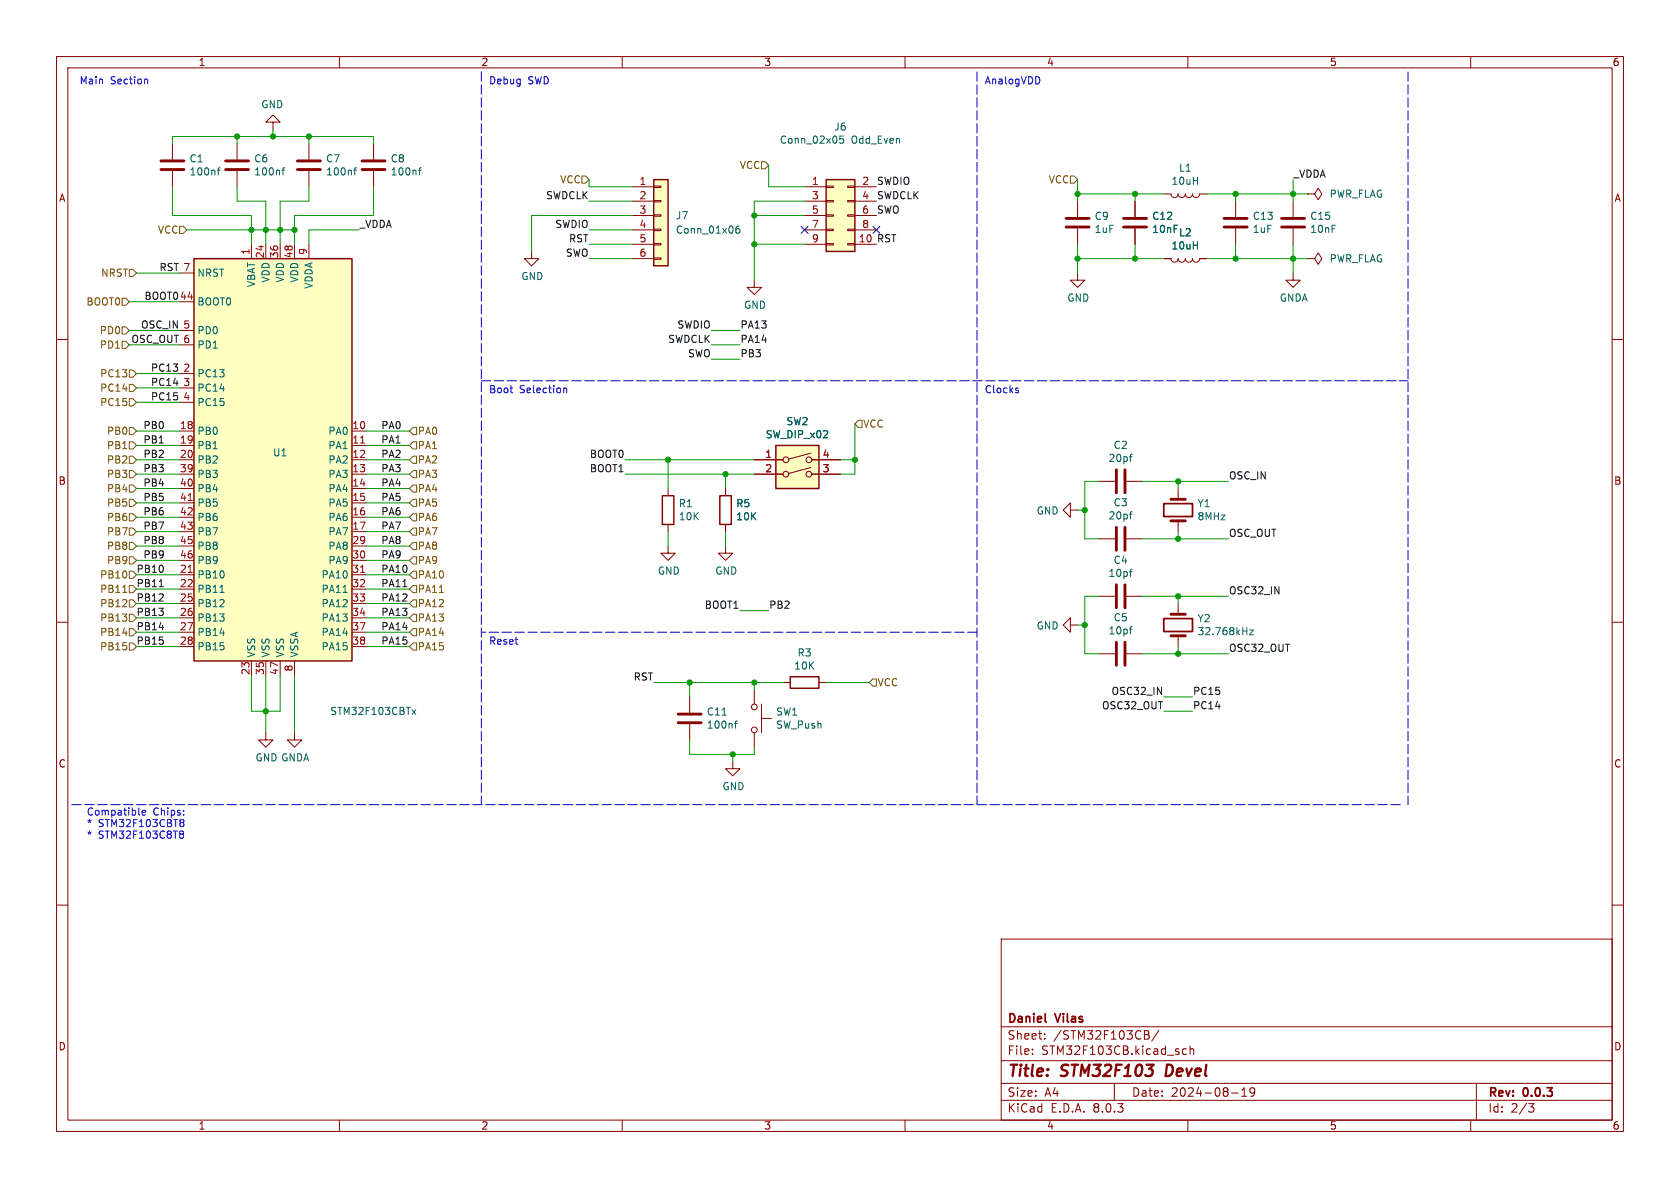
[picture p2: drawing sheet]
<svg xmlns="http://www.w3.org/2000/svg" width="297mm" height="210mm" viewBox="0 0 297 210" stroke-linecap="round" stroke-linejoin="round" font-family="sans-serif">
<g fill="none" stroke="#840000" stroke-width=".18">
<path d="M10 10h277v190h-277zM12 12h273v186h-273zM60 10v2M110 10v2M160 10v2M210 10v2M260 10v2M66 25.4v2.8M66 30.2v2.8M205.7 34.3h1.3a.64 .64 0 0 0 .6 .6 .64 .64 0 0 0 .7-.6 .64 .64 0 0 0 .6 .6 .64 .64 0 0 0 .6-.6 .64 .64 0 0 0 .7 .6 .64 .64 0 0 0 .6-.6 .64 .64 0 0 0 .7 .6 .64 .64 0 0 0 .6-.6h1.3M10 60h2M190.5 48.3v1.2h1.3l-1.3 1.3-1.3-1.3h1.3"/>
<path d="M285 60h2M10 110h2M285 110h2M133.3 121.9v2.6M133.3 129.5v2.6M134.6 127h1.8M134.6 124.5v5M138.4 120.7h1.3M144.8 120.7h1.2M10 160h2M285 160h2M177 166h108v32h-108z"/>
<path d="M60 198v2M110 198v2M160 198v2M177 194.5h108M177 191.5h108M177 187.5h108M177 181.5h108M182.5 186.3v.1M182.5 185.5v.1M184.7 183.6v.1M184.7 182.8v.1M197 191.5v3"/>
<path d="M202.3 182.2h.5l.2 .1 .1 .3-.3 .3M202.3 182.9h.5M202.8 182.9a.4 .4 0 0 1 .4 .4 .4 .4 0 0 1-.3 .4h-.6M204.9 182.1l-1.3 2M209.7 185.5l-.4-.1-.3 .3v.4l.2 .2h.5M210 198v2M210.4 185.5l.2-.1 .4 .1v.9M210.4 184.9v1.5M217.7 193.2h1.2M219.5 193.8h.9M219.5 192.7l.5-.4v1.5M221.8 192.9l-.3 .3h-.3l-.2-.3 .1-.5 .4-.1 .2 .1a.99 .99 0 0 1-.3 1.4h-.3"/>
<path d="M260 198v2M261 191.5v6.5M270.2 195.1h1l-.5 .6 .4 .1 .1 .5-.3 .3h-.4"/>
<circle cx="133.4" cy="125" r=".51"/>
<circle cx="133.4" cy="129" r=".51"/>
</g>
<path d="M206.3 188.2l-.2 2h.4" fill="none" stroke="#840000" stroke-width=".4"/>
<path d="M184.8 180.6l.2 .1" fill="none" stroke="#840000" stroke-width=".3"/>
<path d="M64 30h4.1M64 28.4h4.1" fill="none" stroke="#840000" stroke-width=".51"/>
<path d="M74 30.1h.5M74.5 29.7l-.3 .1v1.1" fill="none" stroke="#006464" stroke-width=".18"/>
<path d="M139.7 119.6h5.1v2.1h-5.1z" fill="none" stroke="#840000" stroke-width=".25"/>
<path d="M146 31.8h5.1v12.7h-5.1z" fill="#ffffc2"/>
<g fill="none" stroke="#840000" stroke-width=".18">
<path d="M142.2 33h3.8M142.2 35.6h3.8M142.2 38.1h3.8M146 38h1.3v.2h-1.3zM146 35.4h1.3v.3h-1.3zM146 32.9h1.3v.2h-1.3zM149.9 38h1.2v.2h-1.2zM149.9 35.4h1.2v.3h-1.2zM149.9 32.9h1.2v.2h-1.2zM151.1 33h3.8M151.1 35.6h3.8M151.1 38.1h3.8"/>
<path d="M142.2 43.2h3.8M142.2 40.6h3.8M146 43.1h1.3v.2h-1.3zM146 40.5h1.3v.3h-1.3zM149.9 43.1h1.2v.2h-1.2zM149.9 40.5h1.2v.3h-1.2zM151.1 43.2h3.8M151.1 40.6h3.8M208.3 106.7v1.9M208.3 112.4v1.9"/>
</g>
<path d="M146 31.8h5.1v12.7h-5.1z" fill="none" stroke="#840000" stroke-width=".25"/>
<path d="M149.1 24h-.6l-.1 .7 .2-.2 .4 .1 .2 .2-.1 .4-.2 .1-.5-.1M220.9 111.4h.7l-.7 .8h.7" fill="none" stroke="#006464" stroke-width=".18"/>
<path d="M205.7 109.3h5.1v2.3h-5.1z" fill="none" stroke="#840000" stroke-width=".3"/>
<path d="M207 108.6h2.5M207 112.4h2.5" fill="none" stroke="#840000" stroke-width=".51"/>
<path d="M34.3 45.7h27.9v71.1h-27.9z" fill="#ffffc2"/>
<path d="M34.3 45.7h27.9v71.1h-27.9z" fill="none" stroke="#840000" stroke-width=".25"/>
<g fill="none" stroke="#840000" stroke-width=".18">
<path d="M41.9 25.4v2.8M41.9 30.2v2.8M48.3 21.6h1.2l-1.2-1.3-1.3 1.3h1.3v1.3M54.6 25.4v2.8M54.6 30.2v2.8M200.7 35.6v2.8M218.4 35.6v2.8M31.7 53.3h2.6M31.7 58.4h2.6M31.7 48.3h2.6M44.4 43.2v2.5M47 43.2v2.5"/>
<path d="M49.5 43.2v2.5M52.1 43.2v2.5M54.6 43.2v2.5M133.3 49.5v1.3h1.3l-1.3 1.3-1.2-1.3h1.2M200.7 40.4v2.8M205.7 45.7h1.3a.64 .64 0 0 0 .6 .7 .64 .64 0 0 0 .7-.7 .64 .64 0 0 0 .6 .7 .64 .64 0 0 0 .6-.7 .64 .64 0 0 0 .7 .7 .64 .64 0 0 0 .6-.7 .64 .64 0 0 0 .7 .7 .64 .64 0 0 0 .6-.7h1.3M218.4 40.4v2.8M31.7 76.2h2.6M31.7 78.7h2.6M31.7 66h2.6M31.7 68.6h2.6M31.7 71.1h2.6"/>
<path d="M31.7 61h2.6M62.2 76.2h2.6M62.2 78.7h2.6M31.7 81.3h2.6M31.7 83.8h2.6M31.7 86.4h2.6M31.7 88.9h2.6M31.7 91.4h2.6M31.7 94h2.6M31.7 96.5h2.6M31.7 99.1h2.6M62.2 81.3h2.6"/>
<path d="M62.2 83.8h2.6M62.2 86.4h2.6M62.2 88.9h2.6M62.2 91.4h2.6M62.2 94h2.6M62.2 96.5h2.6M62.2 99.1h2.6M118.1 96.5v1.3h1.3l-1.3 1.3-1.3-1.3h1.3M128.3 96.5v1.3h1.2l-1.2 1.3-1.3-1.3h1.3M194.3 85.1h2.8M199.1 85.1h2.8M208.3 86.4v1.9"/>
<path d="M208.3 92.1v1.9M31.7 101.6h2.6M31.7 104.1h2.6M31.7 106.7h2.6M31.7 109.2h2.6M31.7 111.8h2.6M31.7 114.3h2.6M44.4 116.8v2.6M47 116.8v2.6M49.5 116.8v2.6M52.1 116.8v2.6M62.2 101.6h2.6"/>
<path d="M62.2 104.1h2.6M62.2 106.7h2.6M62.2 109.2h2.6M62.2 111.8h2.6M62.2 114.3h2.6M189.2 110.5v-1.3l-1.2 1.3 1.2 1.3v-1.3h1.3M47 129.5v1.3h1.3l-1.3 1.3-1.3-1.3h1.3M52.1 129.5v1.3h1.2l-1.2 1.3-1.3-1.3h1.3M121.9 123.2v2.8M121.9 128v2.8M129.5 134.6v1.3h1.3l-1.3 1.3-1.2-1.3h1.2"/>
</g>
<path d="M63.7 78.3h.8M33.3 88.5h.7M33.3 101.2h.7M63.7 101.2h.8" fill="none" stroke="#a90000" stroke-width=".18"/>
<g fill="none" stroke="#006464" stroke-width=".18">
<path d="M49.8 30.1h.5M50.3 29.7l-.3 .1v1.1M62.5 30.1h.5M63 29.7l-.3 .1v1.1M199.7 80.7h.4M200.1 80.3l-.2 .1M38.9 104.7h.7M60.7 104.7h.7M72.8 125.5l.7 .8M73.5 125.5l-.7 .8M127.7 126.4h.7M129.9 127.9h.4"/>
<path d="M130.3 127.5l-.3 .1v1.1"/>
</g>
<g fill="none" stroke="#840000" stroke-width=".51">
<path d="M39.9 30h4M39.9 28.4h4M52.6 30h4M52.6 28.4h4M198.6 38.6h4.1M216.4 38.6h4.1M198.6 40.1h4.1M216.4 40.1h4.1M197.4 83.1v4M198.9 83.1v4M207 88.3h2.5M207 92.1h2.5"/>
<path d="M119.9 127.8h4.1M119.9 126.2h4.1"/>
</g>
<path d="M205.7 89h5.1v2.3h-5.1z" fill="none" stroke="#840000" stroke-width=".3"/>
<path d="M115.6 31.8h2.5v15.2h-2.5z" fill="#ffffc2"/>
<g fill="none" stroke="#840000" stroke-width=".18">
<path d="M30.5 25.4v2.8M30.5 30.2v2.8M111.8 33h3.8M111.8 35.6h3.8M111.8 38.1h3.8M115.6 38h1.2v.2h-1.2zM115.6 35.4h1.2v.3h-1.2zM115.6 32.9h1.2v.2h-1.2zM231.1 34.3h1.3l.6-1 .7 1-.7 1-.6-1M231.1 34.3h.1M94 44.5v1.2h1.2l-1.2 1.3-1.3-1.3h1.3M111.8 40.6h3.8"/>
<path d="M111.8 43.2h3.8M111.8 45.7h3.8M115.6 45.6h1.2v.2h-1.2zM115.6 43.1h1.2v.2h-1.2zM115.6 40.5h1.2v.3h-1.2zM228.6 48.3v1.2h1.3l-1.3 1.3-1.3-1.3h1.3M118.1 86.4v1.2M118.1 92.7v1.3M128.3 86.4v1.2M128.3 92.7v1.3M194.3 95.3h2.8M199.1 95.3h2.8"/>
<path d="M194.3 115.6h2.8M199.1 115.6h2.8"/>
</g>
<path d="M115.6 31.8h2.5v15.2h-2.5zM117.1 87.6h2v5.1h-2zM127.3 87.6h2v5.1h-2z" fill="none" stroke="#840000" stroke-width=".25"/>
<path d="M38.4 30.1h.5M38.9 29.7l-.3 .1v1.1M130.7 39.9l-.4 .1a.86 .86 0 0 0 0 1.2l.4-.1 .1-.4-.2-.3-.4 .1-.1 .2M199.7 90.9h.4M200.1 90.5h-.2M199.7 111.2h.4M200.1 110.8l-.2 .1" fill="none" stroke="#006464" stroke-width=".18"/>
<path d="M28.4 30h4.1M28.4 28.4h4.1M197.4 93.2v4.1M198.9 93.2v4.1M197.4 113.5v4.1M198.9 113.5v4.1" fill="none" stroke="#840000" stroke-width=".51"/>
<path d="M137.2 78.7h7.6v7.7h-7.6z" fill="#ffffc2"/>
<g fill="none" stroke="#840000" stroke-width=".18">
<path d="M190.5 35.6v2.8M200.7 35.6v2.8M228.6 35.6v2.8M190.5 40.4v2.8M200.7 40.4v2.8M205.7 45.7h1.3M212.1 45.7h1.3M228.6 40.4v2.8M231.1 45.7h1.3l.6-1 .7 1-.7 1-.6-1M231.1 45.7h.1M128.3 86.4v1.2M128.3 92.7v1.3"/>
<path d="M133.3 81.3h5.1M133.3 83.8h5.1M143.3 82.7l-3.9 1M143.3 80.1l-3.9 1.1M143.5 81.3h5.1M143.5 83.8h5.1M189.2 90.2v-1.3l-1.2 1.3 1.2 1.2v-1.2h1.3M194.3 105.4h2.8M199.1 105.4h2.8"/>
<circle cx="138.9" cy="83.8" r=".51"/>
<circle cx="138.9" cy="81.3" r=".51"/>
<circle cx="143" cy="83.8" r=".51"/>
<circle cx="143" cy="81.3" r=".51"/>
</g>
<path d="M137.2 78.7h7.6v7.7h-7.6z" fill="none" stroke="#840000" stroke-width=".25"/>
<path d="M188.5 38.6h4M226.6 38.6h4M188.5 40.1h4M226.6 40.1h4M197.4 103.4v4M198.9 103.4v4" fill="none" stroke="#840000" stroke-width=".51"/>
<path d="M199.7 101.1h.4M200.1 100.6l-.2 .1" fill="none" stroke="#006464" stroke-width=".18"/>
<g fill="none" stroke="#725600" stroke-width=".18">
<path d="M102.9 31.1h.6l.6 .7-.6 .6h-.6zM134.6 28.6h.7l.6 .6-.6 .6h-.7zM189.2 31.1h.7l.6 .7-.6 .6h-.7zM21.6 52.7h.6l.7 .6-.7 .7h-.6zM21.6 57.8h.6l.7 .6-.7 .7h-.6zM22.9 47.6h.6l.6 .7-.6 .6h-.6zM31.7 40h.7l.6 .6-.6 .7h-.7zM21.6 60.3h.6l.7 .7-.7 .6h-.6zM22.9 67.9h.6l.6 .7-.6 .6h-.6zM22.9 70.5h.6l.6 .6-.6 .7h-.6zM22.9 65.4h.6l.6 .6-.6 .7h-.6zM22.9 78.1h.6l.6 .6-.6 .7h-.6z"/>
<path d="M22.9 75.6h.6l.6 .6-.6 .6h-.6zM73 78.1h.7v1.3h-.7l-.6-.7zM73 75.6h.7v1.2h-.7l-.6-.6zM151.8 74.3h.6v1.3h-.6l-.7-.7zM22.9 83.2h.6l.6 .6-.6 .7h-.6zM22.9 90.8h.6l.6 .6-.6 .7h-.6zM22.9 85.7h.6l.6 .7-.6 .6h-.6zM22.9 80.6h.6l.6 .7-.6 .6h-.6zM22.9 88.3h.6l.6 .6-.6 .6h-.6zM22.9 93.3h.6l.6 .7-.6 .6h-.6zM22.9 98.4h.6l.6 .7-.6 .6h-.6zM22.9 95.9h.6l.6 .6-.6 .7h-.6z"/>
<path d="M73 80.6h.7v1.3h-.7l-.6-.6zM73 85.7h.7v1.3h-.7l-.6-.6zM73 83.2h.7v1.3h-.7l-.6-.7zM73 98.4h.7v1.3h-.7l-.6-.6zM73 93.3h.7v1.3h-.7l-.6-.6zM73 95.9h.7v1.3h-.7l-.6-.7zM73 90.8h.7v1.3h-.7l-.6-.7zM73 88.3h.7v1.2h-.7l-.6-.6zM21.7 104.7h.7M22.9 106h.6l.6 .7-.6 .6h-.6zM22.9 101h.6l.6 .6-.6 .6h-.6zM22.9 113.7h.6l.6 .6-.6 .6h-.6z"/>
<path d="M22.9 108.6h.6l.6 .6-.6 .7h-.6zM22.9 111.1h.6l.6 .7-.6 .6h-.6zM22.9 103.5h.6l.6 .6-.6 .7h-.6zM73 113.7h.7v1.2h-.7l-.6-.6zM73 103.5h.7v1.3h-.7l-.6-.7zM73 108.6h.7v1.3h-.7l-.6-.7zM73 106h.7v1.3h-.7l-.6-.6zM73 111.1h.7v1.3h-.7l-.6-.6zM73 101h.7v1.2h-.7l-.6-.6zM77.7 104.7h.7M154.3 120h.6v1.3h-.6l-.6-.6z"/>
</g>
<path d="M28.1 103.7h.8M71.2 103.7h.7" fill="none" stroke="#0f0f0f" stroke-width=".18"/>
<g fill="none" stroke="#0000c2" stroke-width=".18">
<path d="M25.7 14l.4 .2v.6M183.7 13.7l.1 .4-.1 .5M90.1 68.6h.5M90.5 69.4h.1M99.6 68.7l.2-.1 .3 .1 .1 .7M99.6 68.6v.8M179.7 69l.3 .1 .1 .2-.2 .1h-.2M179.7 68.6l.3 .1M25.1 143.7l.6-.2v-.2l-.4-.1-.2 .2 .1 .6h.5M32 146.9h.2l.3 .2-.3 .4M32 147.5h.2M32 145.4h.3"/>
<path d="M32.2 147.5l.3 .2v.2l-.2 .2-.3 .1M32.3 145.4l.2 .2v.3l-.1 .2h-.4M32.5 145.2l-.2 .2"/>
</g>
<path d="M85.1 12.7v129.5M172.7 12.7v129.5M248.9 12.7v129.5M85.1 67.3h163.8M172.7 111.8h-87.6M12.7 142.2h234.9" fill="none" stroke="#0000c2" stroke-width=".18" stroke-dasharray="1.7 .6"/>
<g fill="none" stroke="#009600" stroke-width=".18">
<path d="M30.5 33v5.1h13.9v5.1M30.5 25.4v-1.3h35.5v1.3M41.9 33v2.6h5.1v7.6M41.9 24.1v1.3M48.3 22.9v1.2M54.6 33v2.6h-5.1v7.6M54.6 24.1v1.3M66 33v5.1h-13.9v5.1M104.1 35.6h7.7M104.1 31.8v1.2h7.7M111.8 38.1h-17.8v6.4M133.3 38.1h8.9"/>
<path d="M135.9 29.2v3.8h6.3M142.2 35.6h-8.9v13.9M190.5 34.3h15.2M190.5 31.8v3.8M200.7 34.3v1.3M213.4 34.3h17.7M218.4 34.3v1.3M228.6 31.8v3.8M22.9 58.4h8.8M22.9 53.3h8.8M24.1 48.3h7.6M33 40.6h19.1"/>
<path d="M63.5 40.6h-8.9v2.6M104.1 45.7h7.7M104.1 43.2h7.7M104.1 40.6h7.7M125.7 58.4h5.1M133.3 43.2h8.9M190.5 45.7h15.2M190.5 43.2v5.1M200.7 43.2v2.5M213.4 45.7h17.7M218.4 43.2v2.5M228.6 43.2v5.1"/>
<path d="M22.9 61h8.8M24.1 76.2h7.6M24.1 78.7h7.6M24.1 66h7.6M24.1 71.1h7.6M24.1 68.6h7.6M64.8 76.2h7.6M64.8 78.7h7.6M125.7 63.5h5.1M125.7 61h5.1M151.1 74.9v8.9h-2.5M24.1 81.3h7.6"/>
<path d="M24.1 88.9h7.6M24.1 91.4h7.6M24.1 86.4h7.6M24.1 83.8h7.6M24.1 96.5h7.6M24.1 94h7.6M24.1 99.1h7.6M64.8 81.3h7.6M64.8 88.9h7.6M64.8 91.4h7.6M64.8 86.4h7.6M64.8 83.8h7.6"/>
<path d="M64.8 96.5h7.6M64.8 94h7.6M64.8 99.1h7.6M110.5 81.3h22.8M110.5 83.8h22.8M118.1 81.3v5.1M118.1 94v2.5M128.3 83.8v2.6M128.3 94v2.5M148.6 81.3h2.5M190.5 90.2h1.3M194.3 85.1h-2.5v10.2h2.5"/>
<path d="M201.9 95.3h15.3M201.9 85.1h15.3M208.3 85.1v1.3M208.3 94v1.3M24.1 114.3h7.6M24.1 101.6h7.6M24.1 111.8h7.6M24.1 106.7h7.6M24.1 104.1h7.6M24.1 109.2h7.6M44.4 119.4v6.3h5.1v-6.3M47 119.4v10.1"/>
<path d="M52.1 119.4v10.1M64.8 114.3h7.6M64.8 101.6h7.6M64.8 111.8h7.6M64.8 106.7h7.6M64.8 104.1h7.6M64.8 109.2h7.6M130.8 108h5.1M190.5 110.5h1.3M194.3 105.4h-2.5v10.2h2.5M201.9 115.6h15.3M201.9 105.4h15.3"/>
<path d="M208.3 105.4v1.3M208.3 114.3v1.3M115.6 120.7h22.8M121.9 120.7v2.5M121.9 130.8v2.6h11.4v-1.3M129.5 133.4v1.2M133.3 120.7v1.2M146 120.7h7.7M205.7 123.2h5.1M205.7 125.7h5.1"/>
</g>
<path d="M141.6 40l1.2 1.2M142.8 40l-1.2 1.2M154.3 40l1.2 1.2M155.5 40l-1.2 1.2" fill="none" stroke="#000084" stroke-width=".18"/>
<g fill="#009600" stroke="#009600" stroke-width=".18">
<circle cx="133.3" cy="120.7" r=".46"/>
<circle cx="129.5" cy="133.4" r=".46"/>
<circle cx="47" cy="125.7" r=".46"/>
<circle cx="121.9" cy="120.7" r=".46"/>
<circle cx="52.1" cy="40.6" r=".46"/>
<circle cx="44.4" cy="40.6" r=".46"/>
<circle cx="47" cy="40.6" r=".46"/>
<circle cx="48.3" cy="24.1" r=".46"/>
<circle cx="41.9" cy="24.1" r=".46"/>
<circle cx="54.6" cy="24.1" r=".46"/>
<circle cx="49.5" cy="40.6" r=".46"/>
<circle cx="128.3" cy="83.8" r=".46"/>
<circle cx="200.7" cy="34.3" r=".46"/>
<circle cx="190.5" cy="34.3" r=".46"/>
<circle cx="208.3" cy="85.1" r=".46"/>
<circle cx="200.7" cy="45.7" r=".46"/>
<circle cx="228.6" cy="34.3" r=".46"/>
<circle cx="218.4" cy="34.3" r=".46"/>
<circle cx="190.5" cy="45.7" r=".46"/>
<circle cx="191.8" cy="90.2" r=".46"/>
<circle cx="218.4" cy="45.7" r=".46"/>
<circle cx="228.6" cy="45.7" r=".46"/>
<circle cx="208.3" cy="105.4" r=".46"/>
<circle cx="208.3" cy="115.6" r=".46"/>
<circle cx="208.3" cy="95.3" r=".46"/>
<circle cx="191.8" cy="110.5" r=".46"/>
<circle cx="151.1" cy="81.3" r=".46"/>
<circle cx="133.3" cy="43.2" r=".46"/>
<circle cx="118.1" cy="81.3" r=".46"/>
<circle cx="133.3" cy="38.1" r=".46"/>
</g>
<g font-size="2.8" fill="#840000">
<text x="178" y="190.9">Title:</text>
<text x="187.7" y="190.9">STM32F103</text>
<text x="206.9" y="190.9">Devel</text>
</g>
<g font-size="2.1" fill="#840000">
<text x="178" y="184">Sheet:</text>
<text x="178" y="181.2">Daniel</text>
<text x="186.2" y="184">/STM32F103CB/</text>
<text x="186.7" y="181.2">Vilas</text>
<text x="178" y="186.7">File:</text>
<text x="184.1" y="186.7">STM32F103CB.kicad_sch</text>
<text x="178" y="196.9">KiCad</text>
<text x="178" y="194.1">Size:</text>
<text x="184.7" y="194.1">A4</text>
<text x="185.7" y="196.9">E.D.A.</text>
<text x="193.3" y="196.9">8.0.3</text>
<text x="200" y="194.1">Date:</text>
<text x="207" y="194.1">2024-08-19</text>
<text x="263" y="194.3">Rev:</text>
<text x="263" y="196.9">Id:</text>
<text x="267.1" y="196.9">2/3</text>
<text x="269.4" y="194.3">0.0.3</text>
</g>
<g font-size="1.8" fill="#840000">
<text x="35" y="11.9">1</text>
<text x="85" y="11.9">2</text>
<text x="135" y="11.9">3</text>
<text x="185" y="11.9">4</text>
<text x="235" y="11.9">5</text>
<text x="285" y="11.9">6</text>
<text x="10.3" y="35.9">A</text>
<text x="285.3" y="35.9">A</text>
<text x="10.3" y="85.9">B</text>
<text x="285.3" y="85.9">B</text>
<text x="10.3" y="135.9">C</text>
<text x="285.3" y="135.9">C</text>
<text x="10.3" y="185.9">D</text>
<text x="285.3" y="185.9">D</text>
<text x="35" y="199.9">1</text>
<text x="85" y="199.9">2</text>
<text x="135" y="199.9">3</text>
<text x="185" y="199.9">4</text>
<text x="235" y="199.9">5</text>
<text x="285" y="199.9">6</text>
</g>
<g font-size="1.8" fill="#0000c2">
<text x="14" y="15">Main</text>
<text x="19.5" y="15">Section</text>
<text x="86.4" y="15">Debug</text>
<text x="93.3" y="15">SWD</text>
<text x="174" y="15">AnalogVDD</text>
<text x="86.4" y="69.6">Boot</text>
<text x="91.8" y="69.6">Selection</text>
<text x="174" y="69.6">Clocks</text>
<text x="86.4" y="114.1">Reset</text>
<text x="15.2" y="144.3">Compatible</text>
<text x="15.2" y="146.3">*</text>
<text x="15.2" y="148.3">*</text>
<text x="17.4" y="146.3">STM32F103CBT8</text>
<text x="17.4" y="148.3">STM32F103C8T8</text>
<text x="27.1" y="144.3">Chips:</text>
</g>
<g font-size="1.8" fill="#006464">
<text x="46.1" y="19.3">GND</text>
<text x="147.4" y="23.3">J6</text>
<text x="33.4" y="28.9">C1</text>
<text x="44.8" y="28.9">C6</text>
<text x="57.5" y="28.9">C7</text>
<text x="69" y="28.9">C8</text>
<text x="137.8" y="25.6">Conn_02x05</text>
<text x="150.5" y="25.6">Odd_Even</text>
<text x="33.4" y="31.2">100nf</text>
<text x="44.8" y="31.2">100nf</text>
<text x="57.5" y="31.2">100nf</text>
<text x="69" y="31.2">100nf</text>
<text x="207" y="32.9">10uH</text>
<text x="208.3" y="30.6">L1</text>
<text x="235" y="35.2">PWR_FLAG</text>
<text x="119.4" y="39">J7</text>
<text x="119.4" y="41.5">Conn_01x06</text>
<text x="193.4" y="39.1">C9</text>
<text x="193.4" y="41.4">1uF</text>
<text x="203.6" y="39.1">C12</text>
<text x="203.6" y="41.4">10nF</text>
<text x="208.3" y="42">L2</text>
<text x="221.4" y="41.4">1uF</text>
<text x="221.4" y="39.1">C13</text>
<text x="231.5" y="39.1">C15</text>
<text x="231.5" y="41.4">10nF</text>
<text x="207" y="44.3">10uH</text>
<text x="235" y="46.6">PWR_FLAG</text>
<text x="34.8" y="49.1">NRST</text>
<text x="45.3" y="50.8" transform="rotate(-90 45.3 50.8)">VBAT</text>
<text x="47.9" y="50.1" transform="rotate(-90 47.9 50.1)">VDD</text>
<text x="50.4" y="50.1" transform="rotate(-90 50.4 50.1)">VDD</text>
<text x="52.9" y="50.1" transform="rotate(-90 52.9 50.1)">VDD</text>
<text x="55.5" y="51.1" transform="rotate(-90 55.5 51.1)">VDDA</text>
<text x="92.1" y="49.7">GND</text>
<text x="188.6" y="53.5">GND</text>
<text x="226.1" y="53.5">GNDA</text>
<text x="34.8" y="54.2">BOOT0</text>
<text x="34.8" y="59.3">PD0</text>
<text x="131.4" y="54.8">GND</text>
<text x="34.8" y="61.8">PD1</text>
<text x="34.8" y="66.9">PC13</text>
<text x="34.8" y="69.4">PC14</text>
<text x="34.8" y="72">PC15</text>
<text x="34.8" y="77.1">PB0</text>
<text x="58" y="77.1">PA0</text>
<text x="135.3" y="77.7">SW_DIP_x02</text>
<text x="138.9" y="75.4">SW2</text>
<text x="34.8" y="79.6">PB1</text>
<text x="34.8" y="82.1">PB2</text>
<text x="48.2" y="80.9">U1</text>
<text x="58" y="79.6">PA1</text>
<text x="58" y="82.1">PA2</text>
<text x="195.9" y="81.9">20pf</text>
<text x="196.8" y="79.6">C2</text>
<text x="34.8" y="84.7">PB3</text>
<text x="34.8" y="87.2">PB4</text>
<text x="34.8" y="89.8">PB5</text>
<text x="58" y="84.7">PA3</text>
<text x="58" y="87.2">PA4</text>
<text x="58" y="89.8">PA5</text>
<text x="119.9" y="89.9">R1</text>
<text x="130.1" y="89.9">R5</text>
<text x="196.8" y="89.7">C3</text>
<text x="211.6" y="89.9">Y1</text>
<text x="34.8" y="92.3">PB6</text>
<text x="34.8" y="94.8">PB7</text>
<text x="58" y="92.3">PA6</text>
<text x="58" y="94.8">PA7</text>
<text x="119.9" y="92.2">10K</text>
<text x="130.1" y="92.2">10K</text>
<text x="183.2" y="91.2">GND</text>
<text x="195.9" y="92">20pf</text>
<text x="211.6" y="92.2">8MHz</text>
<text x="34.8" y="97.4">PB8</text>
<text x="34.8" y="99.9">PB9</text>
<text x="58" y="97.4">PA8</text>
<text x="58" y="99.9">PA9</text>
<text x="116.2" y="101.8">GND</text>
<text x="126.4" y="101.8">GND</text>
<text x="196.8" y="99.9">C4</text>
<text x="34.8" y="102.5">PB10</text>
<text x="34.8" y="105">PB11</text>
<text x="34.8" y="107.5">PB12</text>
<text x="56.7" y="102.5">PA10</text>
<text x="56.7" y="105">PA11</text>
<text x="56.7" y="107.5">PA12</text>
<text x="195.9" y="102.2">10pf</text>
<text x="34.8" y="110.1">PB13</text>
<text x="34.8" y="112.6">PB14</text>
<text x="56.7" y="110.1">PA13</text>
<text x="56.7" y="112.6">PA14</text>
<text x="183.2" y="111.5">GND</text>
<text x="195.9" y="112.3">10pf</text>
<text x="196.8" y="110">C5</text>
<text x="211.6" y="110.2">Y2</text>
<text x="211.6" y="112.5">32.768kHz</text>
<text x="34.8" y="115.2">PB15</text>
<text x="45.3" y="116.3" transform="rotate(-90 45.3 116.3)">VSS</text>
<text x="47.9" y="116.3" transform="rotate(-90 47.9 116.3)">VSS</text>
<text x="50.4" y="116.3" transform="rotate(-90 50.4 116.3)">VSS</text>
<text x="52.9" y="116.3" transform="rotate(-90 52.9 116.3)">VSSA</text>
<text x="56.7" y="115.2">PA15</text>
<text x="140.3" y="118.6">10K</text>
<text x="140.9" y="116.3">R3</text>
<text x="58.3" y="126.6">STM32F103CBTx</text>
<text x="124.9" y="126.7">C11</text>
<text x="124.9" y="129">100nf</text>
<text x="137.1" y="126.7">SW1</text>
<text x="137.1" y="129">SW_Push</text>
<text x="45.1" y="134.8">GND GNDA</text>
<text x="127.6" y="139.9">GND</text>
</g>
<g font-size="1.8" fill="#0f0f0f">
<text x="96.4" y="35.3">SWDCLK</text>
<text x="154.9" y="35.3">SWDCLK</text>
<text x="154.9" y="32.8">SWDIO</text>
<text x="228.6" y="31.5">_VDDA</text>
<text x="63.5" y="40.4">_VDDA</text>
<text x="98.1" y="40.4">SWDIO</text>
<text x="154.9" y="37.8">SWO</text>
<text x="28.1" y="48">RST 7</text>
<text x="99.9" y="45.5">SWO</text>
<text x="100.5" y="42.9">RST</text>
<text x="154.9" y="42.9">RST</text>
<text x="25.4" y="53.1">BOOT044</text>
<text x="24.8" y="58.2">OSC_IN 5</text>
<text x="119.7" y="58.2">SWDIO</text>
<text x="130.8" y="58.2">PA13</text>
<text x="23.1" y="60.7">OSC_OUT 6</text>
<text x="26.6" y="65.8">PC13</text>
<text x="118" y="60.7">SWDCLK</text>
<text x="121.5" y="63.2">SWO</text>
<text x="130.8" y="63.2">PB3</text>
<text x="130.8" y="60.7">PA14</text>
<text x="26.6" y="70.9">PC15</text>
<text x="26.6" y="68.3">PC14</text>
<text x="25.3" y="75.9">PB0</text>
<text x="67.3" y="75.9">PA0</text>
<text x="25.3" y="81">PB2</text>
<text x="25.3" y="78.5">PB1</text>
<text x="25.3" y="83.6">PB3</text>
<text x="67.3" y="78.5">PA1</text>
<text x="67.3" y="83.6">PA3</text>
<text x="67.3" y="81">PA2</text>
<text x="104.2" y="81">BOOT0</text>
<text x="104.2" y="83.6">BOOT1</text>
<text x="25.3" y="88.6">PB5</text>
<text x="25.3" y="86.1">PB4</text>
<text x="67.3" y="86.1">PA4</text>
<text x="67.3" y="88.6">PA5</text>
<text x="217.2" y="84.8">OSC_IN</text>
<text x="25.3" y="91.2">PB6</text>
<text x="25.3" y="93.7">PB7</text>
<text x="67.3" y="91.2">PA6</text>
<text x="67.3" y="93.7">PA7</text>
<text x="217.2" y="95">OSC_OUT</text>
<text x="24" y="101.3">PB10</text>
<text x="25.3" y="96.3">PB8</text>
<text x="25.3" y="98.8">PB9</text>
<text x="67.3" y="98.8">PA9</text>
<text x="67.3" y="96.3">PA8</text>
<text x="67.3" y="101.3">PA10</text>
<text x="24" y="106.4">PB12</text>
<text x="24" y="103.9">PB11</text>
<text x="67.3" y="106.4">PA12</text>
<text x="67.3" y="103.9">PA11</text>
<text x="124.5" y="107.7">BOOT1</text>
<text x="135.9" y="107.7">PB2</text>
<text x="217.2" y="105.1">OSC32_IN</text>
<text x="24" y="111.5">PB14</text>
<text x="24" y="109">PB13</text>
<text x="67.3" y="109">PA13</text>
<text x="67.3" y="111.5">PA14</text>
<text x="24" y="114">PB15</text>
<text x="67.3" y="114">PA15</text>
<text x="217.2" y="115.3">OSC32_OUT</text>
<text x="111.9" y="120.4">RST</text>
<text x="194.7" y="125.5">OSC32_OUT</text>
<text x="196.4" y="122.9">OSC32_IN</text>
<text x="210.8" y="122.9">PC15</text>
<text x="210.8" y="125.5">PC14</text>
</g>
<g font-size="1.8" fill="#725600">
<text x="98.9" y="32.6">VCC</text>
<text x="130.7" y="30.1">VCC</text>
<text x="185.3" y="32.6">VCC</text>
<text x="27.8" y="41.5">VCC</text>
<text x="17.8" y="49.1">NRST</text>
<text x="15.2" y="54.2">BOOT0</text>
<text x="17.5" y="59.3">PD0</text>
<text x="17.5" y="61.8">PD1</text>
<text x="17.6" y="69.4">PC14</text>
<text x="17.6" y="72">PC15</text>
<text x="17.6" y="66.9">PC13</text>
<text x="18.8" y="77.1">PB0</text>
<text x="73.8" y="77.1">PA0</text>
<text x="152.5" y="75.8">VCC</text>
<text x="18.8" y="79.6">PB1</text>
<text x="18.8" y="82.1">PB2</text>
<text x="73.8" y="82.1">PA2</text>
<text x="73.8" y="79.6">PA1</text>
<text x="18.8" y="84.7">PB3</text>
<text x="18.8" y="87.2">PB4</text>
<text x="18.8" y="89.8">PB5</text>
<text x="73.8" y="87.2">PA4</text>
<text x="73.8" y="84.7">PA3</text>
<text x="73.8" y="89.8">PA5</text>
<text x="18.8" y="92.3">PB6</text>
<text x="18.8" y="94.8">PB7</text>
<text x="73.8" y="94.8">PA7</text>
<text x="73.8" y="92.3">PA6</text>
<text x="18.8" y="99.9">PB9</text>
<text x="18.8" y="97.4">PB8</text>
<text x="73.8" y="99.9">PA9</text>
<text x="73.8" y="97.4">PA8</text>
<text x="17.6" y="107.5">PB12</text>
<text x="17.6" y="102.5">PB10</text>
<text x="17.6" y="105">PB11</text>
<text x="73.8" y="105">PA11</text>
<text x="73.8" y="107.5">PA12</text>
<text x="73.8" y="102.5">PA10</text>
<text x="17.6" y="110.1">PB13</text>
<text x="17.6" y="112.6">PB14</text>
<text x="73.8" y="110.1">PA13</text>
<text x="73.8" y="112.6">PA14</text>
<text x="17.6" y="115.2">PB15</text>
<text x="73.8" y="115.2">PA15</text>
<text x="155" y="121.5">VCC</text>
</g>
<g font-size="1.8" fill="#a90000">
<text x="113" y="32.8">1</text>
<text x="113" y="35.3">2</text>
<text x="143.4" y="32.8">1</text>
<text x="143.4" y="35.3">3</text>
<text x="152.3" y="32.8">2</text>
<text x="152.3" y="35.3">4</text>
<text x="113" y="37.8">3</text>
<text x="113" y="40.4">4</text>
<text x="143.4" y="37.8">5</text>
<text x="143.4" y="40.4">7</text>
<text x="152.3" y="37.8">6</text>
<text x="152.3" y="40.4">8</text>
<text x="44.2" y="45.2" transform="rotate(-90 44.2 45.2)">1</text>
<text x="46.7" y="45.8" transform="rotate(-90 46.7 45.8)">24</text>
<text x="49.3" y="45.8" transform="rotate(-90 49.3 45.8)">36</text>
<text x="51.8" y="45.8" transform="rotate(-90 51.8 45.8)">48</text>
<text x="54.4" y="45.2" transform="rotate(-90 54.4 45.2)">9</text>
<text x="113" y="42.9">5</text>
<text x="113" y="45.5">6</text>
<text x="143.4" y="42.9">9</text>
<text x="151.7" y="42.9">10</text>
<text x="32.3" y="65.8">2</text>
<text x="32.3" y="68.3">3</text>
<text x="32.3" y="70.9">4</text>
<text x="31.7" y="75.9">18</text>
<text x="62.2" y="75.9">10</text>
<text x="31.7" y="78.5">19</text>
<text x="31.7" y="81">20</text>
<text x="31.7" y="83.6">39</text>
<text x="62.2" y="78.5">11</text>
<text x="62.2" y="81">12</text>
<text x="62.2" y="83.6">13</text>
<text x="135.2" y="81">1</text>
<text x="135.2" y="83.6">2</text>
<text x="145.3" y="83.6">3</text>
<text x="145.3" y="81">4</text>
<text x="31.7" y="86.1">40</text>
<text x="31.7" y="88.6">41</text>
<text x="62.2" y="86.1">14</text>
<text x="62.2" y="88.6">15</text>
<text x="31.7" y="91.2">42</text>
<text x="31.7" y="93.7">43</text>
<text x="62.2" y="91.2">16</text>
<text x="62.2" y="93.7">17</text>
<text x="31.7" y="101.3">21</text>
<text x="31.7" y="96.3">45</text>
<text x="31.7" y="98.8">46</text>
<text x="62.2" y="96.3">29</text>
<text x="62.2" y="98.8">30</text>
<text x="62.2" y="101.3">31</text>
<text x="31.7" y="103.9">22</text>
<text x="31.7" y="106.4">25</text>
<text x="62.2" y="103.9">32</text>
<text x="62.2" y="106.4">33</text>
<text x="31.7" y="109">26</text>
<text x="31.7" y="111.5">27</text>
<text x="62.2" y="109">34</text>
<text x="62.2" y="111.5">37</text>
<text x="31.7" y="114">28</text>
<text x="44.2" y="119.4" transform="rotate(-90 44.2 119.4)">23</text>
<text x="46.7" y="119.4" transform="rotate(-90 46.7 119.4)">35</text>
<text x="49.3" y="119.4" transform="rotate(-90 49.3 119.4)">47</text>
<text x="51.8" y="118.8" transform="rotate(-90 51.8 118.8)">8</text>
<text x="62.2" y="114">38</text>
</g>
</svg>
